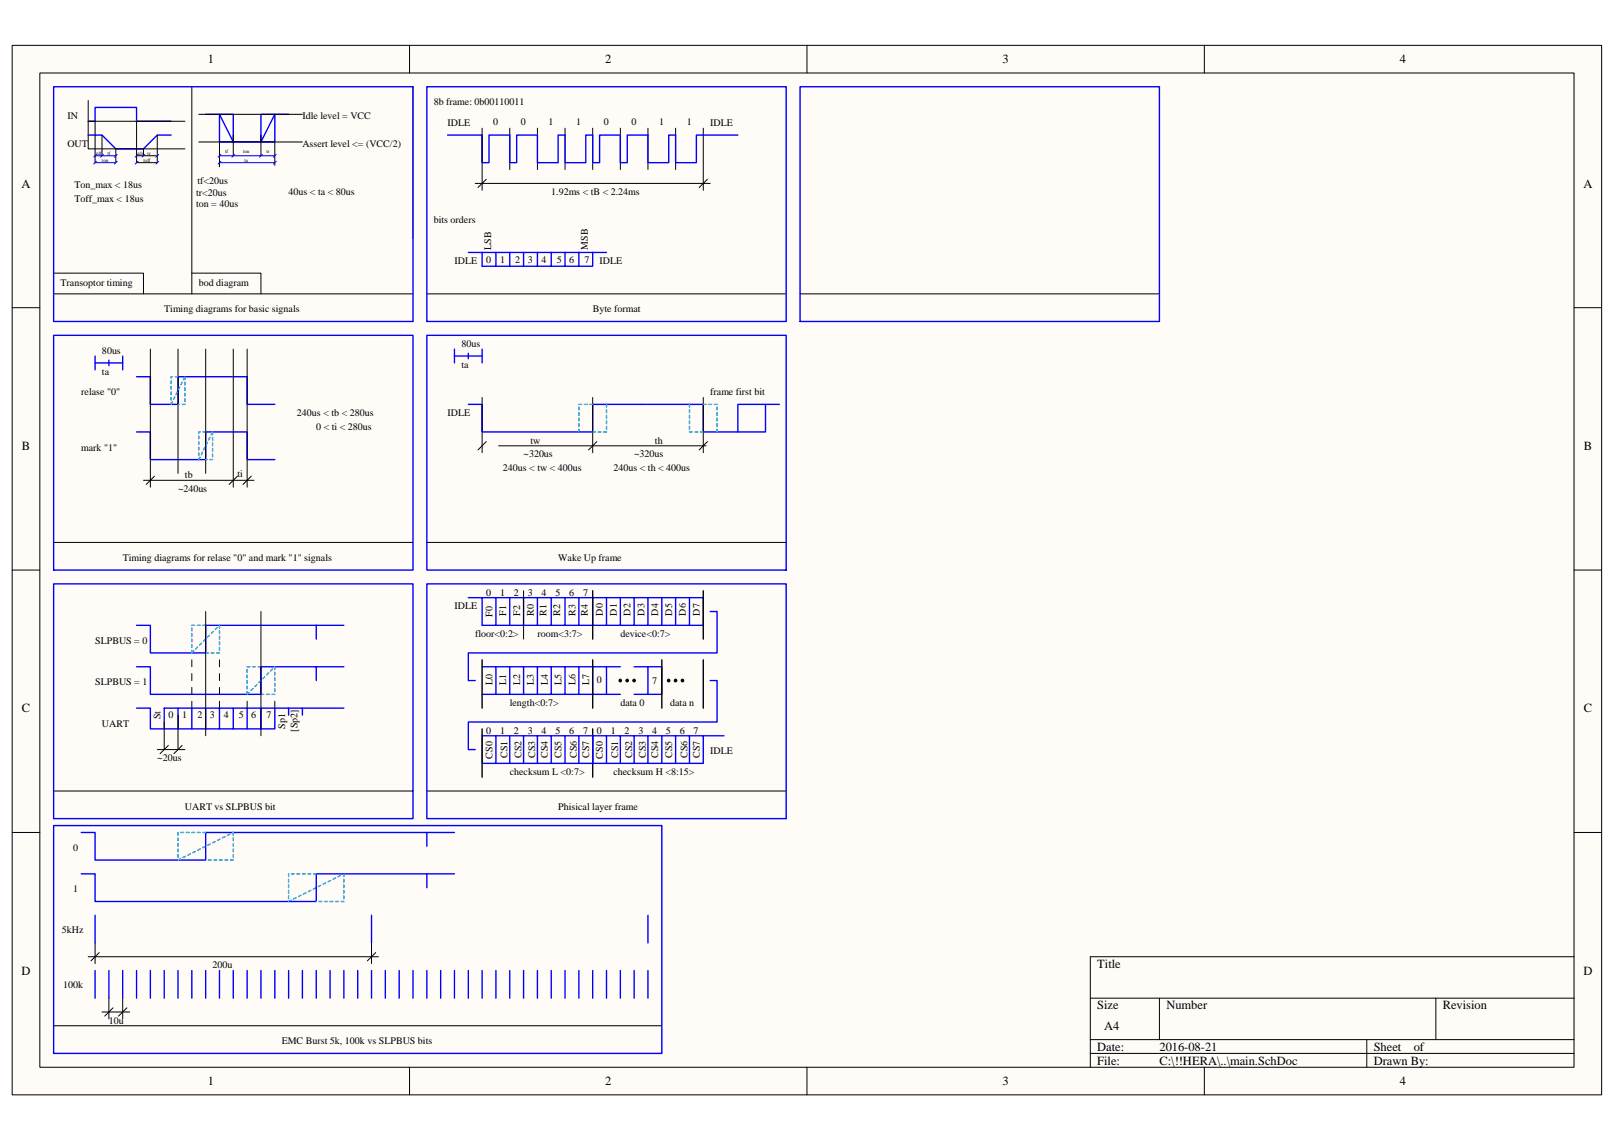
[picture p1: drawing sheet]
<svg xmlns="http://www.w3.org/2000/svg" width="297mm" height="210mm" viewBox="0 0 297 210" stroke-linecap="round" stroke-linejoin="round" font-family="sans-serif">
<path d="M2.3 8.4h292.5v193.2h-292.5z" fill="#fffcf8"/>
<path d="M2.2 8.4h292.6v193.2h-292.6z" fill="none" stroke="#000" stroke-width=".18"/>
<path d="M7.3 13.5h282.4v183h-282.4z" fill="#fffcf8"/>
<g fill="none" stroke="#000" stroke-width=".18">
<path d="M7.3 13.4h282.4v183.1h-282.4zM16.2 18.5v8.9h17.8M35.3 16v38.1M75.4 8.3v5.1M76 16v27.9M148.5 8.3v5.1M221.6 8.3v5.1M16.2 22.3h17.8M17.5 22.3v7.7M18.8 24.9v3.8M21.3 27.4v2.6M25.1 22.3v7.7h3.8v-5.1"/>
<path d="M25.1 28.7h3.8M26.4 27.4v1.3M36.6 21.1h19.1M36.6 26.1h19.1M40.4 25.9v4.8M42.9 24.9v3.8M48 24.9v3.8M50.6 26.1v4.4M87.5 33.8h43.2M88.7 23.6v11.4M89.5 33l-1.5 1.5M93.8 23.6v7.6"/>
<path d="M98.9 23.6v7.6M104 23.6v7.6M109.1 23.6v7.6M114.2 23.6v7.6M119.2 23.6v7.6M124.3 23.6v7.6M129.4 23.6v11.4M130.2 33l-1.5 1.5M2.2 56.7h5.1M9.9 50.3h16.5v3.8M9.9 54.1h66.1M35.3 50.3h12.7v3.8"/>
<path d="M78.6 54.1h66.1M147.2 54.1h66.2M289.7 56.7h5.1M27.7 64.3v25.4M32.8 64.3v22.9M37.9 64.3v22.9M42.9 64.3v25.4M45.5 64.3v25.4M88.7 73.2v10.2M109.1 73.2v10.2M129.4 73.2v10.2M9.9 99.9h66.1"/>
<path d="M26.4 88.4h20.4M28.4 87.7l-1.5 1.5M43.7 87.7l-1.5 1.5M46.2 87.7l-1.5 1.5M78.6 99.9h66.1M89.5 81.3l-1.5 1.5M91.8 82.1h38.1M109.8 81.3l-1.5 1.5M130.2 81.3l-1.5 1.5M2.2 105h5.1M37.9 112.6v22.9M48 112.6v22.9"/>
<path d="M96.4 108.8v8.9M289.7 105h5.1M28.9 138h5.1M30.2 132.9v5.1M31 137.3l-1.5 1.5M32.8 131.7v6.3M33.5 137.3l-1.5 1.5M35.3 121.5v1.3M35.3 124v1.3M35.3 126.6v1.2M35.3 129.1v1.3M40.4 121.5v1.3"/>
<path d="M40.4 124v1.3M40.4 126.6v1.2M40.4 129.1v1.3M45.5 129.1v1.3M50.6 129.1v1.3M2.2 153.3h5.1M9.9 145.6h66.1M78.6 145.6h66.1M289.7 153.3h5.1M16.2 176.2h53.4M17.5 173.6v3.8M18.3 175.4l-1.6 1.5"/>
<path d="M68.4 173.6v3.8M69.1 175.4l-1.5 1.5M289.7 176.2h-89v20.3M9.9 188.9h111.9M18.8 186.3h5.1M20 183.8v3.8M20.8 185.6l-1.5 1.5M22.6 183.8v3.8M23.4 185.6l-1.6 1.5M75.4 196.5v5.1M148.5 196.5v5.1M200.7 183.8h89"/>
<path d="M200.7 191.4h89M200.7 194h89M213.4 183.8v7.6M221.6 196.5v5.1M251.5 191.4v5.1M264.3 183.8v7.6"/>
<circle cx="114.1" cy="125.3" r=".25"/>
<circle cx="115.4" cy="125.3" r=".25"/>
<circle cx="116.7" cy="125.3" r=".25"/>
<circle cx="123.1" cy="125.3" r=".25"/>
<circle cx="124.3" cy="125.3" r=".25"/>
<circle cx="125.6" cy="125.3" r=".25"/>
</g>
<g fill="none" stroke="#00f" stroke-width=".25">
<path d="M9.9 16h66.1v43.2h-66.1zM78.6 16h66.1v43.2h-66.1zM147.2 16h66.2v43.2h-66.2zM16.2 22.3h1.3v-2.5h7.6v2.5h6.4M16.2 24.9h2.6l2.5 2.5h5.1l2.5-2.5h2.6M37.9 21.1h2.5v5h10.2v-5h2.5M40.4 21.1h2.5v5zM48 21.1h2.6l-2.6 5zM82.4 24.9h6.3v5.1h1.3v-5.1h3.8v5.1h1.3v-5.1h3.8v5.1h3.8v-5.1h1.3v5.1h3.8v-5.1h1.3v5.1h1.2v-5.1h3.9v5.1h1.2v-5.1h3.8v5.1h3.9v-5.1h1.2v5.1h3.9v-5.1h7.6M86.2 46.5h2.5v2.5h2.6v-2.5h-2.6M91.3 46.5h2.5v2.5h-2.5M93.8 46.5h2.6v2.5h-2.6"/>
<path d="M96.4 46.5h2.5v2.5h-2.5M98.9 46.5h2.5v2.5h-2.5M101.4 46.5h2.6v2.5h-2.6M104 46.5h2.5v2.5h-2.5M106.5 46.5h2.6v2.5h-2.6M109.1 46.5h2.5M9.9 61.7h66.1v43.3h-66.1zM17.5 66.8h5.1M17.5 65.6v2.5M20 66.3v1M22.6 65.6v2.5M25.1 69.4h2.6v5.1h5.1v-5.1h12.7v5.1h5.1"/>
<path d="M25.1 79.5h2.6v5.1h10.2v-5.1h7.6v5.1h5.1M78.6 61.7h66.1v43.3h-66.1zM83.6 64.3v2.5M83.6 65.6h5.1M86.2 74.5h2.5v5h20.4v-5h20.3v5h11.5v-5h2.5M86.2 65v1.1M88.7 64.3v2.5M140.9 74.5h-5.1v5M9.9 107.5h66.1v43.2h-66.1zM25.1 115.1h2.6v5.1h10.2v-5.1h20.3v2.6M58.2 115.1h5.1M78.6 107.5h66.1v43.2h-66.1z"/>
<path d="M86.2 110h2.5v5.1h2.6v-5.1h-2.6M91.3 110h2.5v5.1h-2.5M93.8 110h2.6v5.1h-2.6M96.4 110h2.5v5.1h-2.5M98.9 110h2.5v5.1h-2.5M101.4 110h2.6v5.1h-2.6M104 110h2.5v5.1h-2.5M106.5 110h2.6v5.1h-2.6M109.1 110h2.5v5.1h-2.5M111.6 110h2.6v5.1h-2.6M114.2 110h2.5v5.1h-2.5M116.7 110h2.5v5.1h-2.5"/>
<path d="M119.2 110h2.6v5.1h-2.6M121.8 110h2.5v5.1h-2.5M124.3 110h2.6v5.1h-2.6M126.9 110h2.5v5.1h-2.5M130.7 112.6h1.3v7.6h-45.8v5.1h1.3M25.1 130.4h2.6v3.8h2.5M25.1 122.8h2.6v5h20.3v-5h10.2v2.5M30.2 130.4h2.6v3.8h-2.6zM32.8 130.4h2.5v3.8h-2.5M35.3 130.4h2.6v3.8h-2.6M37.9 130.4h2.5v3.8h-2.5M40.4 130.4h2.5v3.8h-2.5"/>
<path d="M42.9 130.4h2.6v3.8h-2.6M45.5 130.4h2.5v3.8h-2.5M48 130.4h2.6v3.8h-2.6M50.6 130.4h2.5v1.3M53.1 130.4h2.6v1.3M55.7 130.4h7.6M58.2 122.8h5.1M88.7 122.8h2.6v5h-2.6M88.7 135.5h2.6v5.1h-2.6zM91.3 122.8h2.5v5h-2.5M91.3 135.5h2.5v5.1h-2.5M93.8 122.8h2.6v5h-2.6"/>
<path d="M93.8 135.5h2.6v5.1h-2.6M96.4 122.8h2.5v5h-2.5M96.4 135.5h2.5v5.1h-2.5M98.9 122.8h2.5v5h-2.5M98.9 135.5h2.5v5.1h-2.5M101.4 122.8h2.6v5h-2.6M101.4 135.5h2.6v5.1h-2.6M104 122.8h2.5v5h-2.5M104 135.5h2.5v5.1h-2.5M106.5 122.8h2.6v5h-2.6M106.5 135.5h2.6v5.1h-2.6M109.1 122.8h2.5v5h-2.5"/>
<path d="M109.1 135.5h2.5v5.1h-2.5zM111.6 135.5h2.6v5.1h-2.6M111.6 122.8h2.6M111.6 127.8h2.6M114.2 135.5h2.5v5.1h-2.5M116.7 122.8h2.5v5h-2.5M116.7 135.5h2.5v5.1h-2.5M119.2 122.8h2.6v5h-2.6M119.2 135.5h2.6v5.1h-2.6M121.8 135.5h2.5v5.1h-2.5M124.3 135.5h2.6v5.1h-2.6M126.9 135.5h2.5v5.1h-2.5"/>
<path d="M129.4 135.5h3.9M130.7 125.3h1.3v7.6h-45.8v5.1h1.3M9.9 152h111.9v42h-111.9zM15 153.3h2.5v5.1h20.4v-5.1h40.7v2.5M78.6 153.3h5M15 160.9h2.5v5.1h40.7v-5.1h20.4v2.5M17.5 168.5v5.1M17.5 178.7v5.1M20 178.7v5.1M22.6 178.7v5.1M25.1 178.7v5.1M27.7 178.7v5.1"/>
<path d="M30.2 178.7v5.1M32.8 178.7v5.1M35.3 178.7v5.1M37.9 178.7v5.1M40.4 178.7v5.1M42.9 178.7v5.1M45.5 178.7v5.1M48 178.7v5.1M50.6 178.7v5.1M53.1 178.7v5.1M55.7 178.7v5.1M58.2 178.7v5.1"/>
<path d="M60.7 178.7v5.1M63.3 178.7v5.1M65.8 178.7v5.1M68.4 168.5v5.1M68.4 178.7v5.1M70.9 178.7v5.1M73.5 178.7v5.1M76 178.7v5.1M78.6 160.9h5M78.6 178.7v5.1M81.1 178.7v5.1M83.6 178.7v5.1"/>
<path d="M86.2 178.7v5.1M88.7 178.7v5.1M91.3 178.7v5.1M93.8 178.7v5.1M96.4 178.7v5.1M98.9 178.7v5.1M101.4 178.7v5.1M104 178.7v5.1M106.5 178.7v5.1M109.1 178.7v5.1M111.6 178.7v5.1M114.2 178.7v5.1"/>
<path d="M116.7 178.7v5.1M119.2 168.5v5.1M119.2 178.7v5.1"/>
</g>
<g fill="none" stroke="#00f" stroke-width=".18">
<path d="M17.5 28.7h3.8M17.5 30h3.8M17.8 29.7l-.6 .5M17.8 28.4l-.6 .5M19 28.4l-.5 .5M21.6 29.7l-.5 .5M21.6 28.4l-.5 .5M25.4 29.7l-.5 .5M25.4 28.4l-.5 .5M26.7 28.4l-.6 .5M29.2 29.7l-.5 .5M29.2 28.4l-.5 .5"/>
<path d="M40.4 28.7h10.2M40.4 30h10.2M40.6 28.4l-.5 .5M40.6 29.7l-.5 .5M43.2 28.4l-.5 .5M48.3 28.4l-.5 .5M50.8 28.4l-.5 .5M50.8 29.7l-.5 .5"/>
</g>
<g fill="none" stroke="#009cca" stroke-width=".25" stroke-dasharray=".5 .5">
<path d="M31.5 74.5l2.5-5.1M32.8 69.4h-1.3v5.1M34 69.4v5.1h-1.2M37.9 79.5h-1.3v5.1M39.1 79.5v5.1h-1.2M106.5 79.5v-5h2.6M111.6 74.5v5h-2.5M129.4 74.5h2.6v5M129.4 79.5h-2.5v-5M36.6 84.6l2.5-5.1M37.9 115.1h-2.6v5.1M40.4 115.1v5.1h-2.5"/>
<path d="M35.3 120.2l5.1-5.1M45.5 127.8l5.1-5M48 122.8h-2.5v5M50.6 122.8v5h-2.6M32.8 158.4l10.1-5.1M37.9 153.3h-5.1v5.1M42.9 153.3v5.1h-5M53.1 166l10.2-5.1M58.2 160.9h-5.1v5.1M63.3 160.9v5.1h-5.1"/>
</g>
<path d="M109.1 108.8v8.9M129.4 108.8v8.9M88.7 121.5v8.9M88.7 134.2v8.9M109.1 121.5v8.9M109.1 134.2v8.9M121.8 121.5v8.9M129.4 121.5v8.9" fill="none" stroke="#000" stroke-width=".25"/>
<g fill="#000">
<circle cx="114.1" cy="125.3" r=".25"/>
<circle cx="115.4" cy="125.3" r=".25"/>
<circle cx="116.7" cy="125.3" r=".25"/>
<circle cx="123.1" cy="125.3" r=".25"/>
<circle cx="124.3" cy="125.3" r=".25"/>
<circle cx="125.6" cy="125.3" r=".25"/>
</g>
<g font-size="2.3">
<text x="38.2" y="11.7">1</text>
<text x="111.4" y="11.7">2</text>
<text x="184.5" y="11.7">3</text>
<text x="257.6" y="11.7">4</text>
<text x="4" y="34.5">A</text>
<text x="291.4" y="34.5">A</text>
<text x="4" y="82.9">B</text>
<text x="291.5" y="82.9">B</text>
<text x="4" y="131.2">C</text>
<text x="291.5" y="131.2">C</text>
<text x="4" y="179.5">D</text>
<text x="201.9" y="178.2">Title</text>
<text x="291.4" y="179.5">D</text>
<text x="201.9" y="185.8">Size</text>
<text x="214.7" y="185.8">Number</text>
<text x="265.5" y="185.8">Revision</text>
<text x="203.2" y="189.7">A4</text>
<text x="201.9" y="193.5">Date:</text>
<text x="201.9" y="196">File:</text>
<text x="213.4" y="193.5">2016-08-21</text>
<text x="213.4" y="196">C:\!!HERA\..\main.SchDoc</text>
<text x="252.8" y="193.5">Sheet</text>
<text x="252.8" y="196">Drawn By:</text>
<text x="260.2" y="193.5">of</text>
<text x="38.2" y="199.8">1</text>
<text x="111.4" y="199.8">2</text>
<text x="184.5" y="199.8">3</text>
<text x="257.6" y="199.8">4</text>
</g>
<g font-size="1.8">
<text x="12.4" y="21.9">IN</text>
<text x="55.7" y="21.9">Idle level = VCC</text>
<text x="79.8" y="19.4">8b frame: 0b00110011</text>
<text x="82.4" y="23.2">IDLE</text>
<text x="90.8" y="23">0</text>
<text x="95.9" y="23">0</text>
<text x="100.9" y="23">1</text>
<text x="106" y="23">1</text>
<text x="111.1" y="23">0</text>
<text x="116.2" y="23">0</text>
<text x="121.3" y="23">1</text>
<text x="126.4" y="23">1</text>
<text x="130.7" y="23.2">IDLE</text>
<text x="12.4" y="27">OUT</text>
<text x="55.7" y="27">Assert level &lt;= (VCC/2)</text>
<text x="13.7" y="34.6">Ton_max &lt; 18us</text>
<text x="36.3" y="33.9">tf&lt;20us</text>
<text x="53.1" y="35.9">40us &lt; ta &lt; 80us</text>
<text x="101.4" y="35.9">1.92ms &lt; tB &lt; 2.24ms</text>
<text x="13.7" y="37.2">Toff_max &lt; 18us</text>
<text x="36.1" y="36.2">tr&lt;20us</text>
<text x="36.1" y="38.2">ton = 40us</text>
<text x="79.8" y="41">bits orders</text>
<text x="90.4" y="46" transform="rotate(-90 90.4 46)">LSB</text>
<text x="108.2" y="46" transform="rotate(-90 108.2 46)">MSB</text>
<text x="11.1" y="52.7">Transoptor timing</text>
<text x="36.6" y="52.7">bod diagram</text>
<text x="83.6" y="48.6">IDLE</text>
<text x="89.5" y="48.4">0</text>
<text x="92" y="48.4">1</text>
<text x="94.8" y="48.4">2</text>
<text x="97.1" y="48.4">3</text>
<text x="99.7" y="48.4">4</text>
<text x="102.5" y="48.4">5</text>
<text x="104.8" y="48.4">6</text>
<text x="107.6" y="48.4">7</text>
<text x="110.4" y="48.6">IDLE</text>
<text x="30.2" y="57.5">Timing diagrams for basic signals</text>
<text x="109.1" y="57.5">Byte format</text>
<text x="18.8" y="65.2">80us</text>
<text x="84.9" y="63.9">80us</text>
<text x="18.8" y="69">ta</text>
<text x="84.9" y="67.7">ta</text>
<text x="15" y="72.8">relase &quot;0&quot;</text>
<text x="54.6" y="76.6">240us &lt; tb &lt; 280us</text>
<text x="82.4" y="76.6">IDLE</text>
<text x="130.7" y="72.8">frame first bit</text>
<text x="15" y="83">mark &quot;1&quot;</text>
<text x="58.2" y="79.1">0 &lt; ti &lt; 280us</text>
<text x="97.6" y="81.7">tw</text>
<text x="120.5" y="81.7">th</text>
<text x="34" y="88">tb</text>
<text x="43.7" y="87.8">ti</text>
<text x="92.5" y="86.8">240us &lt; tw &lt; 400us</text>
<text x="96.4" y="84.2">~320us</text>
<text x="112.9" y="86.8">240us &lt; th &lt; 400us</text>
<text x="116.7" y="84.2">~320us</text>
<text x="32.8" y="90.6">~240us</text>
<text x="22.6" y="103.3">Timing diagrams for relase &quot;0&quot; and mark &quot;1&quot; signals</text>
<text x="102.7" y="103.3">Wake Up frame</text>
<text x="83.6" y="112.2">IDLE</text>
<text x="89.5" y="109.7">0</text>
<text x="90.6" y="113.5" transform="rotate(-90 90.6 113.5)">F0</text>
<text x="92" y="109.7">1</text>
<text x="93.2" y="113.4" transform="rotate(-90 93.2 113.4)">F1</text>
<text x="94.6" y="109.7">2</text>
<text x="95.7" y="113.4" transform="rotate(-90 95.7 113.4)">F2</text>
<text x="97.1" y="109.7">3</text>
<text x="98.3" y="113.4" transform="rotate(-90 98.3 113.4)">R0</text>
<text x="99.7" y="109.7">4</text>
<text x="100.5" y="113.4" transform="rotate(-90 100.5 113.4)">R1</text>
<text x="102.2" y="109.7">5</text>
<text x="103.1" y="113.4" transform="rotate(-90 103.1 113.4)">R2</text>
<text x="104.8" y="109.7">6</text>
<text x="105.9" y="113.4" transform="rotate(-90 105.9 113.4)">R3</text>
<text x="107.3" y="109.7">7</text>
<text x="108.2" y="113.4" transform="rotate(-90 108.2 113.4)">R4</text>
<text x="111" y="113.4" transform="rotate(-90 111 113.4)">D0</text>
<text x="113.5" y="113.4" transform="rotate(-90 113.5 113.4)">D1</text>
<text x="116.1" y="113.4" transform="rotate(-90 116.1 113.4)">D2</text>
<text x="118.6" y="113.4" transform="rotate(-90 118.6 113.4)">D3</text>
<text x="121.2" y="113.4" transform="rotate(-90 121.2 113.4)">D4</text>
<text x="123.7" y="113.4" transform="rotate(-90 123.7 113.4)">D5</text>
<text x="126.2" y="113.4" transform="rotate(-90 126.2 113.4)">D6</text>
<text x="128.8" y="113.4" transform="rotate(-90 128.8 113.4)">D7</text>
<text x="17.5" y="118.6">SLPBUS = 0</text>
<text x="87.5" y="117.3">floor&lt;0:2&gt;</text>
<text x="98.9" y="117.3">room&lt;3:7&gt;</text>
<text x="114.2" y="117.3">device&lt;0:7&gt;</text>
<text x="109.9" y="125.7">0</text>
<text x="120" y="125.9">7</text>
<text x="17.5" y="126.2">SLPBUS = 1</text>
<text x="90.6" y="126.1" transform="rotate(-90 90.6 126.1)">L0</text>
<text x="93.2" y="126.1" transform="rotate(-90 93.2 126.1)">L1</text>
<text x="93.8" y="130">length&lt;0:7&gt;</text>
<text x="95.7" y="126.1" transform="rotate(-90 95.7 126.1)">L2</text>
<text x="98.3" y="126.1" transform="rotate(-90 98.3 126.1)">L3</text>
<text x="100.8" y="126.1" transform="rotate(-90 100.8 126.1)">L4</text>
<text x="103.3" y="126.1" transform="rotate(-90 103.3 126.1)">L5</text>
<text x="105.9" y="126.1" transform="rotate(-90 105.9 126.1)">L6</text>
<text x="108.4" y="126.1" transform="rotate(-90 108.4 126.1)">L7</text>
<text x="114.2" y="130">data 0</text>
<text x="123.3" y="130">data n</text>
<text x="18.8" y="133.8">UART</text>
<text x="29.6" y="132.4" transform="rotate(-90 29.6 132.4)">St</text>
<text x="31" y="132.3">0</text>
<text x="33.5" y="132.3">1</text>
<text x="36.3" y="132.3">2</text>
<text x="38.6" y="132.3">3</text>
<text x="41.2" y="132.3">4</text>
<text x="44" y="132.3">5</text>
<text x="46.2" y="132.3">6</text>
<text x="49.1" y="132.3">7</text>
<text x="52.5" y="134.2" transform="rotate(-90 52.5 134.2)">Sp1</text>
<text x="54.8" y="134.7" transform="rotate(-90 54.8 134.7)">[Sp2]</text>
<text x="89.5" y="135.1">0</text>
<text x="92" y="135.1">1</text>
<text x="94.6" y="135.1">2</text>
<text x="97.1" y="135.1">3</text>
<text x="99.7" y="135.1">4</text>
<text x="102.2" y="135.1">5</text>
<text x="104.8" y="135.1">6</text>
<text x="107.3" y="135.1">7</text>
<text x="109.9" y="135.1">0</text>
<text x="112.4" y="135.1">1</text>
<text x="114.9" y="135.1">2</text>
<text x="117.5" y="135.1">3</text>
<text x="120" y="135.1">4</text>
<text x="122.6" y="135.1">5</text>
<text x="125.1" y="135.1">6</text>
<text x="127.7" y="135.1">7</text>
<text x="29" y="140.2">~20us</text>
<text x="90.6" y="139.7" transform="rotate(-90 90.6 139.7)">CS0</text>
<text x="93.4" y="139.6" transform="rotate(-90 93.4 139.6)">CS1</text>
<text x="93.8" y="142.7">checksum L &lt;0:7&gt;</text>
<text x="96" y="139.6" transform="rotate(-90 96 139.6)">CS2</text>
<text x="98.5" y="139.6" transform="rotate(-90 98.5 139.6)">CS3</text>
<text x="100.8" y="139.6" transform="rotate(-90 100.8 139.6)">CS4</text>
<text x="103.3" y="139.6" transform="rotate(-90 103.3 139.6)">CS5</text>
<text x="106.1" y="139.6" transform="rotate(-90 106.1 139.6)">CS6</text>
<text x="108.4" y="139.6" transform="rotate(-90 108.4 139.6)">CS7</text>
<text x="111" y="139.7" transform="rotate(-90 111 139.7)">CS0</text>
<text x="112.9" y="142.7">checksum H &lt;8:15&gt;</text>
<text x="113.8" y="139.6" transform="rotate(-90 113.8 139.6)">CS1</text>
<text x="116.3" y="139.6" transform="rotate(-90 116.3 139.6)">CS2</text>
<text x="118.9" y="139.6" transform="rotate(-90 118.9 139.6)">CS3</text>
<text x="121.2" y="139.6" transform="rotate(-90 121.2 139.6)">CS4</text>
<text x="123.7" y="139.6" transform="rotate(-90 123.7 139.6)">CS5</text>
<text x="126.5" y="139.6" transform="rotate(-90 126.5 139.6)">CS6</text>
<text x="128.8" y="139.6" transform="rotate(-90 128.8 139.6)">CS7</text>
<text x="130.7" y="138.9">IDLE</text>
<text x="34" y="149.1">UART vs SLPBUS bit</text>
<text x="102.7" y="149.1">Phisical layer frame</text>
<text x="13.4" y="156.7">0</text>
<text x="13.4" y="164.3">1</text>
<text x="11.4" y="171.7">5kHz</text>
<text x="39.1" y="178.3">200u</text>
<text x="11.6" y="181.9">100k</text>
<text x="20.1" y="188.5">10u</text>
<text x="51.8" y="192.3">EMC Burst 5k, 100k vs SLPBUS bits</text>
</g>
<g font-size=".9">
<text x="17.8" y="28.5">tdf</text>
<text x="18.8" y="29.8">ton</text>
<text x="19.8" y="28.5">tf</text>
<text x="25.4" y="28.5">tdr</text>
<text x="26.4" y="29.8">toff</text>
<text x="27.2" y="28.5">tr</text>
<text x="41.4" y="28.2">tf</text>
<text x="44.7" y="28.2">ton</text>
<text x="45" y="29.8">ta</text>
<text x="49.1" y="28.2">tr</text>
</g>
</svg>
